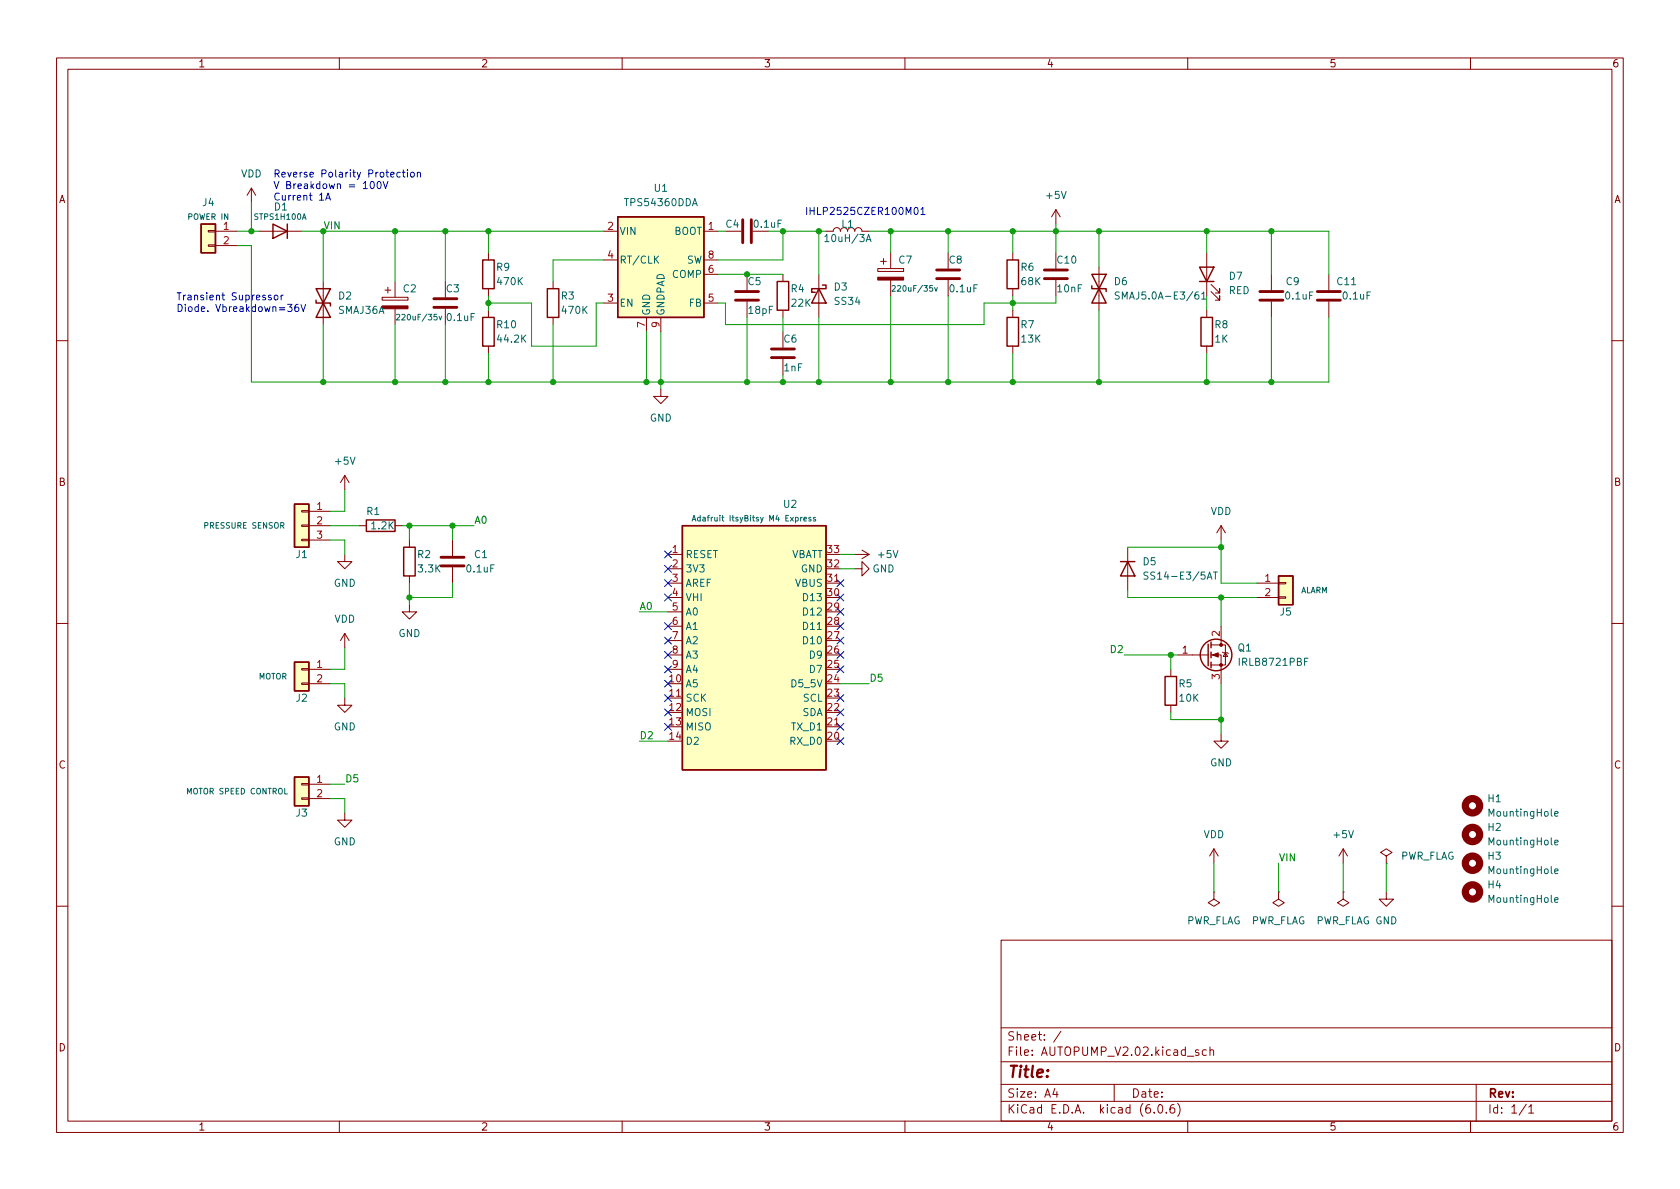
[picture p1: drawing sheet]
<svg xmlns="http://www.w3.org/2000/svg" width="297mm" height="210mm" viewBox="0 0 297 210" stroke-linecap="round" stroke-linejoin="round" font-family="sans-serif">
<g fill="none" stroke="#840000" stroke-width=".18">
<path d="M10 10.2h277v190.1h-277zM12 12.2h273v186.1h-273zM60 10.2v2M110 10.2v2M160 10.2v2M210 10.2v2M260 10.2v2M44.4 33.3l-.7 1.2M44.4 33.3v2.5M44.4 33.3l.8 1.2M186.7 37.1v2.5M186.7 37.1l-.8 1.2"/>
<path d="M186.7 37.1l.8 1.2M36.8 43.3h1.3v.3h-1.3zM36.8 40.8h1.3v.2h-1.3zM38.1 40.9h3.8M38.1 43.4h3.8M45.7 40.9h7.6M57.1 49.8v7.6M67.6 52.6h4.5v.5h-4.5zM68.1 51.3h1M68.6 50.8v1M69.8 49.8v2.8M69.8 54.6v2.8"/>
<path d="M78.7 49.8v2.8M78.7 54.6v2.8M86.4 44.7v1.3M86.4 51v1.3M86.4 54.9v1.2M97.8 49.8v1.2M97.8 56.1v1.3M106.7 40.9h2.5M106.7 53.6h2.5M106.7 46h2.5M114.3 56.1v2.6M116.8 56.1v2.6"/>
<path d="M124.5 40.9h2.5M124.5 53.6h2.5M124.5 46h2.5M124.5 48.5h2.5M132.1 48.5v2.8M132.1 53.3v2.8M138.4 48.5v1.3M138.4 54.9v1.2M138.4 58.7v2.8M144.8 48.5v7.6M147.3 40.9a.64 .64 0 0 1 .7-.6 .64 .64 0 0 1 .6 .6 .64 .64 0 0 1 .6-.6 .64 .64 0 0 1 .7 .6 .64 .64 0 0 1 .6-.6 .64 .64 0 0 1 .6 .6 .64 .64 0 0 1 .7-.6 .64 .64 0 0 1 .6 .6M155.2 47.5h4.6v.5h-4.6z"/>
<path d="M155.7 46.2h1M156.2 45.7v1M157.5 44.7v2.8M157.5 49.5v2.8M167.6 44.7v2.8M167.6 49.5v2.8M179.1 44.7v1.3M179.1 51v1.3M179.1 54.9v1.2M186.7 44.7v2.8M186.7 49.5v2.8M194.3 47.2v7.7"/>
<path d="M213.4 44.7v7.6M213.4 54.9v1.2M214.1 51.6l1.5 1.5v-.8v.8h-.7M214.1 50.3l1.5 1.5v-.8v.8h-.7M224.8 48.5v2.8M224.8 53.3v2.8M234.9 48.5v2.8M234.9 53.3v2.8M10 60.2h2M86.4 61.2v1.3M116.8 68.8v1.3h1.3l-1.3 1.3-1.2-1.3h1.2M138.4 63.5v2.8"/>
<path d="M179.1 61.2v1.3M213.4 61.2v1.3M285 60.2h2M53.3 95.4h1.3v.2h-1.3zM53.3 92.8h1.3v.3h-1.3zM53.3 90.3h1.3v.2h-1.3zM54.6 93h3.8M54.6 90.4h3.8M54.6 95.5h3.8M61 98v1.3h1.2l-1.2 1.3-1.3-1.3h1.3M61 84.1l-.8 1.2M61 84.1v2.5"/>
<path d="M61 84.1l.7 1.2M63.5 93h1.3M69.8 93h1.3M72.4 95.5v1.3M80 95.5v2.8M118.1 98h2.5M151.1 98h2.6M152.4 97.3l1.3 .7M153.7 98l-1.3 .8M199.4 96.8v7.6M215.9 93v2.5M215.9 93l-.8 1.2"/>
<path d="M215.9 93l.8 1.2M10 110.2h2M53.3 118.2h1.3v.3h-1.3zM54.6 118.4h3.8M61 112v2.5M61 112l-.8 1.3M61 112l.7 1.3M72.4 106.9v1.3h1.3l-1.3 1.3-1.3-1.3h1.3M72.4 101.8v1.3M80 100.3v2.8M118.1 118.4h2.5M118.1 115.8h2.5"/>
<path d="M118.1 103.1h2.5M118.1 105.7h2.5M118.1 100.6h2.5M118.1 108.2h2.5M118.1 110.7h2.5M118.1 113.3h2.5M146 103.1h2.6M151.1 100.6h1.3v-1.3l1.3 1.3-1.3 1.2v-1.2M207 118.4v1.2M208.3 115.8h5.3M214.1 115.8h1.8v5.1M214.1 114h2.6v3.6h-2.6"/>
<path d="M215.9 110.7v3.3M216.2 115.3l.1 .1h.7l.2 .2M216.7 115.4l.3 .7h-.7zM222.2 103.1h3.9M222.2 105.7h3.9M226.1 105.5h1.2v.3h-1.2zM226.1 103h1.2v.2h-1.2zM285 110.2h2M53.3 120.8h1.3v.2h-1.3zM53.3 138.6h1.3v.2h-1.3zM54.6 120.9h3.8M54.6 138.7h3.8"/>
<path d="M61 123.4v1.3h1.2l-1.2 1.3-1.3-1.3h1.3M118.1 123.4h2.5M146 128.5h2.6M207 124.7v1.3M215.9 129.8v1.3h1.3l-1.3 1.2-1.3-1.2h1.3M53.3 141.1h1.3v.2h-1.3zM54.6 141.2h3.8M61 143.8v1.2h1.2l-1.2 1.3-1.3-1.3h1.3M214.6 157.7v1.3l1 .6-1 .7-1-.7 1-.6M214.6 157.7h.1M214.6 150.1l-.7 1.3M214.6 150.1v2.5"/>
<path d="M214.6 150.1l.8 1.3M226.1 157.7v1.3l1 .6-1 .7-1.1-.7 1.1-.6M226.1 157.7h.1M237.5 157.7v1.3l1 .6-1 .7-1-.7 1-.6M237.5 157.7h.1M237.5 150.1l-.8 1.3M237.5 150.1v2.5M237.5 150.1l.8 1.3M245.1 157.7v1.3h1.3l-1.3 1.3-1.3-1.3h1.3M245.1 151.4l1-.7-1-.6-1 .6 1 .7v1.2M245.1 152.6h.1M10 160.2h2"/>
<path d="M177 166.3h108v32h-108zM285 160.2h2M60 198.3v2M110 198.3v2M160 198.3v2M177 194.8h108M177 191.8h108M177 187.8h108M177 181.8h108M186.5 192.5l-.4 1h1M186.9 193v1M187.6 182.4l-1.3 1.9"/>
<path d="M197 191.8v3M204.1 196.7v.1M204.9 195.4l.2-.1a.81 .81 0 0 1 .6 .7 .81 .81 0 0 1-.3 .8h-.2a.81 .81 0 0 1-.6-.6 .81 .81 0 0 1 .3-.8zM206.2 196.7v.1M207.6 195.3a.59 .59 0 0 0-.7 .7v.5l.1 .3h.4l.2-.1 .1-.5-.1-.2-.5-.1-.2 .3M208.2 195.1a1.72 1.72 0 0 1 0 2.3M210 198.3v2M211.9 185.7l-.3-.1-.2 .2v.3l.5 .1v.4h-.5M213.3 185.7l-.4-.1-.3 .3v.4l.1 .3h.6M213.9 185.8l.2-.2 .4 .1 .1 .9M213.9 185.1v1.5M260 198.3v2"/>
<path d="M261 191.8v6.5M269.9 195.3l-1.3 1.9M270.3 195.8l.4-.5v1.5M270.3 196.8h.9"/>
</g>
<g fill="none" stroke="#840000" stroke-width=".51">
<path d="M131.3 38.9v4M132.8 38.9v4M76.7 54.4h4.1M76.7 52.8h4.1M130 53.1h4.1M130 51.6h4.1M165.6 49.3h4.1M165.6 47.7h4.1M184.7 49.3h4M184.7 47.7h4M222.8 53.1h4M222.8 51.6h4"/>
<path d="M232.9 53.1h4.1M232.9 51.6h4.1M136.4 63.2h4.1M136.4 61.7h4.1M78 98.5h4M78 100.1h4"/>
</g>
<g fill="none" stroke="#840000" stroke-width=".25">
<path d="M35.6 39.6h2.5v5.1h-2.5zM48.3 39.6l2.5 1.3-2.5 1.3zM50.8 39.6v2.6M109.2 38.3h15.3v17.8h-15.3zM55.9 53.1v.5h2.5v.5M55.9 51l2.5 5.1h-2.5l2.5-5.1zM85.3 46h2.1v5h-2.1zM85.3 56.1h2.1v5.1h-2.1zM96.8 51h2v5.1h-2zM137.4 49.8h2v5.1h-2zM144.8 51l1.2 2.6h-2.5zM145.4 50.4h.6v.6h-2.5v.7h.6"/>
<path d="M178.1 46h2v5h-2zM178.1 56.1h2v5.1h-2zM193 50.5v.5h2.6v.6M193 48.5l2.6 5.1h-2.6l2.6-5.1zM212.1 47.2h2.5l-1.2 2.6zM212.1 49.8h2.5M212.3 56.1h2.1v5.1h-2.1zM52.1 89.1h2.5v7.7h-2.5zM64.8 91.9h5v2.1h-5zM71.4 96.8h2v5h-2zM120.6 93h25.4v43.1h-25.4zM198.1 99.3h2.6"/>
<path d="M199.4 99.3l1.3 2.5h-2.6zM52.1 117.1h2.5v5.1h-2.5zM206 119.6h2v5.1h-2zM213.6 113.9v3.8M214.1 113.5v1M214.1 115.3v1M214.1 117.1v1M226.1 101.8h2.5v5.1h-2.5zM52.1 137.4h2.5v5.1h-2.5z"/>
<circle cx="215" cy="115.8" r="2.79"/>
</g>
<g fill="none" stroke="#006464" stroke-width=".18">
<path d="M70.1 55.7l.4-.1 .2 .3-.6 .7h.6M77.6 55.9l.3 .7 .2-.7M115.9 45.8l.5 .7M116.4 45.3l-.7 .7M145.8 41.8l.4-.3v1.2M145.8 42.7h.8M153.2 42.7l.4-1.2 .4 1.2M153.3 42.4h.6M157.7 50.6l.4-.1 .2 .3-.6 .7h.6M165.3 50.8l.2 .7 .2-.7M197.9 51.7l-.5-.1-.2 .1v.4l.6 .2 .1 .4-.2 .2-.5-.1M212.5 52l.3-.4v1.3"/>
<path d="M212.5 52.9h.7M122.4 92.1l.3-1 .3 1M122.5 91.9h.4M142.1 91.8l.5-.1v-.2h-.3l-.2 .1 .1 .5h.4M143.4 91.5h-.3l-.1 .1v.2l.4 .1v.2h-.4M144.2 91.5h-.3l-.1 .1 .1 .2 .3 .1v.2h-.4M203 101.2h-.5l-.2 .1v.3l.6 .3 .1 .3-.3 .2h-.4M214.5 101.2h.8M214.9 101.2v1.2M231.3 116.4h-.6v1.3M274.9 143.9l.6-.1-.1-.3h-.3l-.2 .2v.6h.5M274.9 159.1l.6-.1-.1-.2-.3-.1-.2 .2v.6h.5"/>
<path d="M274.9 149l.6-.1-.1-.3h-.3l-.2 .1v.7h.5M274.9 154.1l.6-.2-.1-.2-.3-.1-.2 .2v.6h.5"/>
</g>
<g fill="#840000" stroke="#840000" stroke-width=".18">
<path d="M155.2 49h4.6v.5h-4.6z"/>
<path d="M67.6 54.1h4.5v.5h-4.5z"/>
<path d="M214.4 115.8l1-.4v.8z"/>
<circle cx="215.9" cy="117.6" r=".25"/>
<circle cx="215.9" cy="114" r=".25"/>
</g>
<g fill="#ffffc2" stroke="#ffffc2" stroke-width=".18">
<path d="M52.1 89.1h2.5v7.7h-2.5z"/>
<path d="M52.1 117.1h2.5v5.1h-2.5z"/>
<path d="M52.1 137.4h2.5v5.1h-2.5z"/>
<path d="M109.2 38.3h15.3v17.8h-15.3z"/>
<path d="M35.6 39.6h2.5v5.1h-2.5z"/>
<path d="M226.1 101.8h2.5v5.1h-2.5z"/>
<path d="M120.6 93h25.4v43.1h-25.4z"/>
</g>
<g fill="none" stroke="#840000" stroke-width="1.3">
<circle cx="260.4" cy="142.5" r="1.27"/>
<circle cx="260.4" cy="147.6" r="1.27"/>
<circle cx="260.4" cy="152.6" r="1.27"/>
<circle cx="260.4" cy="157.7" r="1.27"/>
</g>
<g fill="none" stroke="#0000c2" stroke-width=".18">
<path d="M57.6 35.4l.4-1.3 .4 1.3M57.7 35h.6M65.6 32.2l.2-.1a.68 .68 0 0 1 .4 .6 .68 .68 0 0 1-.4 .7l-.2-.2-.1-.3zM66.8 32.2l.2-.1a.68 .68 0 0 1 .4 .6 .68 .68 0 0 1-.4 .7l-.2-.2-.1-.3zM67.7 32.1l.5 1.3 .4-1.3M70.8 30.5h-.4l-.2 .2 .1 .5h.5M71.1 30.5h.5M71.3 30v1.1l.3 .2M72 30v.2M72 30.5v.8M72.7 30.5h.3l.3 .2v.4l-.3 .2-.3-.1-.1-.1zM73.8 30.6l.2-.1h.3v.8"/>
<path d="M73.8 30.5v.8M161.7 36.8l.2-.1a.68 .68 0 0 1 .5 .6 .68 .68 0 0 1-.5 .6l-.2-.1-.1-.3zM162.8 37l.4-.3v1.2M162.8 37.9h.7M47.9 52.3l-.3-.1-.1 .2v.2l.4 .1v.3h-.4M48.6 52.3l.3-.1 .3 .2v.4l-.3 .2h-.3l-.1-.2zM49.7 52.2v.8M50.1 52.2l-.4 .2M50.8 53.8h.8l-.4 .5 .4 .1v.6l-.2 .1-.6-.1M52.7 53.8l-.3 .1a.86 .86 0 0 0 0 1.2l.4-.1v-.5l-.2-.2h-.2l-.3 .2M53.2 53.8l.4 1.3 .5-1.3"/>
</g>
<g fill="none" stroke="#009600" stroke-width=".18">
<path d="M44.4 35.8v5.1M186.7 39.6v5.1M41.9 40.9h3.8M41.9 43.4h2.5v24.2h190.5v-11.5M53.3 40.9h53.4M57.1 40.9v8.9M57.1 57.4v10.2M69.8 40.9v8.9M69.8 57.4v10.2M78.7 40.9v8.9M78.7 57.4v10.2M86.4 53.6h7.6v7.6h11.4v-7.6h1.3"/>
<path d="M86.4 40.9v3.8M86.4 52.3v2.6M97.8 57.4v10.2M106.7 46h-8.9v3.8M114.3 58.7v8.9M116.8 58.7v10.1M127 48.5h11.4M127 40.9h1.3M132.1 56.1v11.5M138.4 56.1v2.6M144.8 40.9v7.6M144.8 56.1v11.5"/>
<path d="M146 40.9h-7.6v5.1h-11.4M153.7 40.9h81.2v7.6M157.5 40.9v3.8M157.5 52.3v15.3M167.6 40.9v3.8M167.6 52.3v15.3M179.1 40.9v3.8M179.1 52.3v2.6M186.7 52.3v1.3h-12.7v3.8h-45.7v-3.8h-1.3M194.3 40.9v6.3M194.3 54.9v12.7M213.4 40.9v3.8"/>
<path d="M213.4 52.3v2.6M224.8 40.9v7.6M224.8 56.1v11.5M86.4 62.5v5.1M138.4 66.3v1.3M179.1 62.5v5.1M213.4 62.5v5.1M58.4 95.5h2.6v2.5M58.4 93h5.1M61 86.6v3.8h-2.6M71.1 93h12.7M72.4 93v2.5"/>
<path d="M80 93v2.5M148.6 98h2.5M199.4 96.8h16.5M215.9 95.5v7.6h6.3M61 114.5v3.9h-2.6M72.4 103.1v3.8M80 103.1v2.6h-7.6M113 108.2h5.1M148.6 100.6h2.5M198.8 115.8h9.5M199.4 104.4v1.3h22.8M207 115.8v2.6"/>
<path d="M215.9 105.7v5M58.4 120.9h2.6v2.5M58.4 138.7h2.6M113 131.1h5.1M148.6 120.9h5.1M207 126v1.2h8.9M215.9 120.9v8.9M58.4 141.2h2.6v2.6M214.6 152.6v5.1M226.1 152.6v5.1M237.5 152.6v5.1M245.1 152.6v5.1"/>
</g>
<g fill="none" stroke="#000084" stroke-width=".18">
<path d="M117.5 97.4l1.2 1.2M117.5 100l1.2 1.2M118.7 97.4l-1.2 1.2M118.7 100l-1.2 1.2M117.5 117.7l1.2 1.3M117.5 115.2l1.2 1.2M117.5 102.5l1.2 1.2M117.5 105l1.2 1.3M117.5 112.7l1.2 1.2M117.5 110.1l1.2 1.2M118.7 117.7l-1.2 1.3M118.7 115.2l-1.2 1.2"/>
<path d="M118.7 102.5l-1.2 1.2M118.7 105l-1.2 1.3M118.7 112.7l-1.2 1.2M118.7 110.1l-1.2 1.2M148 102.5l1.2 1.2M148 105l1.2 1.3M148 107.6l1.2 1.2M148 110.1l1.2 1.2M148 112.7l1.2 1.2M148 115.2l1.2 1.2M148 117.7l1.2 1.3M149.2 102.5l-1.2 1.2"/>
<path d="M149.2 105l-1.2 1.3M149.2 107.6l-1.2 1.2M149.2 110.1l-1.2 1.2M149.2 112.7l-1.2 1.2M149.2 115.2l-1.2 1.2M149.2 117.7l-1.2 1.3M117.5 120.3l1.2 1.2M117.5 127.9l1.2 1.2M117.5 125.4l1.2 1.2M117.5 122.8l1.2 1.2M118.7 120.3l-1.2 1.2M118.7 127.9l-1.2 1.2"/>
<path d="M118.7 125.4l-1.2 1.2M118.7 122.8l-1.2 1.2M148 125.4l1.2 1.2M148 130.4l1.2 1.3M148 127.9l1.2 1.2M148 122.8l1.2 1.2M149.2 125.4l-1.2 1.2M149.2 130.4l-1.2 1.3M149.2 127.9l-1.2 1.2M149.2 122.8l-1.2 1.2"/>
</g>
<g fill="#009600" stroke="#009600" stroke-width=".18">
<circle cx="138.4" cy="40.9" r=".46"/>
<circle cx="144.8" cy="40.9" r=".46"/>
<circle cx="97.8" cy="67.6" r=".46"/>
<circle cx="86.4" cy="67.6" r=".46"/>
<circle cx="132.1" cy="67.6" r=".46"/>
<circle cx="114.3" cy="67.6" r=".46"/>
<circle cx="116.8" cy="67.6" r=".46"/>
<circle cx="138.4" cy="67.6" r=".46"/>
<circle cx="144.8" cy="67.6" r=".46"/>
<circle cx="132.1" cy="48.5" r=".46"/>
<circle cx="207" cy="115.8" r=".46"/>
<circle cx="215.9" cy="127.2" r=".46"/>
<circle cx="72.4" cy="93" r=".46"/>
<circle cx="72.4" cy="105.7" r=".46"/>
<circle cx="194.3" cy="40.9" r=".46"/>
<circle cx="186.7" cy="40.9" r=".46"/>
<circle cx="213.4" cy="40.9" r=".46"/>
<circle cx="167.6" cy="40.9" r=".46"/>
<circle cx="179.1" cy="40.9" r=".46"/>
<circle cx="179.1" cy="67.6" r=".46"/>
<circle cx="69.8" cy="40.9" r=".46"/>
<circle cx="78.7" cy="40.9" r=".46"/>
<circle cx="44.4" cy="40.9" r=".46"/>
<circle cx="86.4" cy="40.9" r=".46"/>
<circle cx="86.4" cy="53.6" r=".46"/>
<circle cx="57.1" cy="67.6" r=".46"/>
<circle cx="57.1" cy="40.9" r=".46"/>
<circle cx="224.8" cy="67.6" r=".46"/>
<circle cx="213.4" cy="67.6" r=".46"/>
<circle cx="194.3" cy="67.6" r=".46"/>
<circle cx="215.9" cy="96.8" r=".46"/>
<circle cx="215.9" cy="105.7" r=".46"/>
<circle cx="224.8" cy="40.9" r=".46"/>
<circle cx="80" cy="93" r=".46"/>
<circle cx="69.8" cy="67.6" r=".46"/>
<circle cx="78.7" cy="67.6" r=".46"/>
<circle cx="167.6" cy="67.6" r=".46"/>
<circle cx="179.1" cy="53.6" r=".46"/>
<circle cx="157.5" cy="40.9" r=".46"/>
<circle cx="157.5" cy="67.6" r=".46"/>
</g>
<text font-size="2.8" fill="#840000" x="178" y="190.6">Title:</text>
<g font-size="2.1" fill="#840000">
<text x="178" y="184">Sheet: /</text>
<text x="178" y="186.7">File: AUTOPUMP_V2.02.kicad_sch</text>
<text x="178" y="196.9">KiCad E.D.A. kicad (6.0.6)</text>
<text x="178" y="194.1">Size: A4</text>
<text x="200" y="194.1">Date:</text>
<text x="263" y="194.1">Rev:</text>
<text x="263" y="196.9">Id: 1/1</text>
</g>
<g font-size="1.8" fill="#840000">
<text x="35" y="11.9">1</text>
<text x="85" y="11.9">2</text>
<text x="135" y="11.9">3</text>
<text x="185" y="11.9">4</text>
<text x="235" y="11.9">5</text>
<text x="285" y="11.9">6</text>
<text x="10.3" y="35.9">A</text>
<text x="285.3" y="35.9">A</text>
<text x="10.3" y="85.9">B</text>
<text x="285.3" y="85.9">B</text>
<text x="10.3" y="135.9">C</text>
<text x="285.3" y="135.9">C</text>
<text x="10.3" y="185.9">D</text>
<text x="285.3" y="185.9">D</text>
<text x="35" y="199.9">1</text>
<text x="85" y="199.9">2</text>
<text x="135" y="199.9">3</text>
<text x="185" y="199.9">4</text>
<text x="235" y="199.9">5</text>
<text x="285" y="199.9">6</text>
</g>
<g font-size="1.8" fill="#006464">
<text x="42.6" y="31.4">VDD</text>
<text x="115.7" y="33.9">U1</text>
<text x="185.1" y="35.2">+5V</text>
<text x="35.8" y="36.4">J4</text>
<text x="48.5" y="37.2">D1</text>
<text x="109.5" y="41.5">VIN</text>
<text x="110.7" y="36.4">TPS54360DDA</text>
<text x="119.1" y="41.5">BOOT</text>
<text x="128.4" y="40.3">C4</text>
<text x="148.8" y="40.3">L1</text>
<text x="87.8" y="47.9">R9</text>
<text x="109.5" y="46.6">RT/CLK</text>
<text x="121.4" y="46.6">SW</text>
<text x="146.3" y="42.8">10uH/3A</text>
<text x="158.9" y="46.6">C7</text>
<text x="167.8" y="46.6">C8</text>
<text x="180.5" y="47.9">R6</text>
<text x="187" y="46.6">C10</text>
<text x="59.9" y="53">D2</text>
<text x="71.3" y="51.7">C2</text>
<text x="78.9" y="51.7">C3</text>
<text x="88" y="50.4">470K</text>
<text x="99.2" y="53">R3</text>
<text x="118.9" y="49.1">COMP</text>
<text x="132.3" y="50.4">C5</text>
<text x="139.9" y="51.7">R4</text>
<text x="147.5" y="51.4">D3</text>
<text x="147.7" y="53.9">SS34</text>
<text x="168" y="51.7">0.1uF</text>
<text x="180.6" y="50.4">68K</text>
<text x="187" y="51.7">10nF</text>
<text x="197" y="50.4">D6</text>
<text x="198.3" y="53">SMAJ5.0A-E3/61</text>
<text x="217.2" y="52">RED</text>
<text x="217.4" y="49.5">D7</text>
<text x="227.4" y="53">0.1uF</text>
<text x="227.4" y="50.4">C9</text>
<text x="236.5" y="50.4">C11</text>
<text x="237.5" y="53">0.1uF</text>
<text x="59.8" y="55.5">SMAJ36A</text>
<text x="79.1" y="56.8">0.1uF</text>
<text x="87.9" y="58">R10</text>
<text x="99.5" y="55.5">470K</text>
<text x="109.5" y="54.2">EN</text>
<text x="114.9" y="55.9" transform="rotate(-90 114.9 55.9)">GND</text>
<text x="117.5" y="55.9" transform="rotate(-90 117.5 55.9)">GNDPAD</text>
<text x="121.8" y="54.2">FB</text>
<text x="132.4" y="55.5">18pF</text>
<text x="140" y="54.2">22K</text>
<text x="180.5" y="58">R7</text>
<text x="214.8" y="58">R8</text>
<text x="88.1" y="60.6">44.2K</text>
<text x="138.6" y="60.6">C6</text>
<text x="138.7" y="65.7">1nF</text>
<text x="180.6" y="60.6">13K</text>
<text x="214.8" y="60.6">1K</text>
<text x="114.9" y="74.5">GND</text>
<text x="59.4" y="82.2">+5V</text>
<text x="138.6" y="89.8">U2</text>
<text x="64.9" y="91.1">R1</text>
<text x="65.8" y="93.6">1.2K</text>
<text x="214" y="91.1">VDD</text>
<text x="52.4" y="98.7">J1</text>
<text x="73.8" y="98.7">R2</text>
<text x="74" y="101.2">3.3K</text>
<text x="82.6" y="101.2">0.1uF</text>
<text x="83.9" y="98.7">C1</text>
<text x="121.2" y="98.7">RESET</text>
<text x="121.2" y="101.2">3V3</text>
<text x="139.6" y="98.7">VBATT</text>
<text x="141.6" y="101.2">GND</text>
<text x="154.2" y="101.2">GND</text>
<text x="155.4" y="98.7">+5V</text>
<text x="202.1" y="99.9">D5</text>
<text x="59" y="103.8">GND</text>
<text x="121.2" y="103.8">AREF</text>
<text x="121.2" y="106.3">VHI</text>
<text x="140.6" y="103.8">VBUS</text>
<text x="142.3" y="106.3">D13</text>
<text x="203.2" y="102.5">SS14-E3/5AT</text>
<text x="59.1" y="110.1">VDD</text>
<text x="70.4" y="112.6">GND</text>
<text x="121.2" y="108.8">A0</text>
<text x="121.2" y="111.4">A1</text>
<text x="121.2" y="113.9">A2</text>
<text x="142.3" y="113.9">D10</text>
<text x="142.3" y="111.4">D11</text>
<text x="142.3" y="108.8">D12</text>
<text x="226.3" y="108.8">J5</text>
<text x="121.2" y="116.5">A3</text>
<text x="121.2" y="119">A4</text>
<text x="143.3" y="119">D7</text>
<text x="143.3" y="116.5">D9</text>
<text x="218.9" y="115.2">Q1</text>
<text x="219.3" y="117.7">IRLB8721PBF</text>
<text x="52.4" y="124.1">J2</text>
<text x="121.2" y="121.5">A5</text>
<text x="121.2" y="124.1">SCK</text>
<text x="140.1" y="121.5">D5_5V</text>
<text x="142" y="124.1">SCL</text>
<text x="208.5" y="121.5">R5</text>
<text x="208.6" y="124.1">10K</text>
<text x="59" y="129.2">GND</text>
<text x="121.2" y="126.6">MOSI</text>
<text x="121.2" y="129.2">MISO</text>
<text x="121.2" y="131.7">D2</text>
<text x="139.8" y="131.7">RX_D0</text>
<text x="140" y="129.2">TX_D1</text>
<text x="141.8" y="126.6">SDA</text>
<text x="213.9" y="135.5">GND</text>
<text x="263.1" y="141.9">H1</text>
<text x="52.4" y="144.4">J3</text>
<text x="59" y="149.5">GND</text>
<text x="212.8" y="148.2">VDD</text>
<text x="235.9" y="148.2">+5V</text>
<text x="263.1" y="146.9">H2</text>
<text x="263.5" y="144.4">MountingHole</text>
<text x="263.5" y="149.5">MountingHole</text>
<text x="247.5" y="152">PWR_FLAG</text>
<text x="263.1" y="152">H3</text>
<text x="263.5" y="154.6">MountingHole</text>
<text x="263.1" y="157.1">H4</text>
<text x="263.5" y="159.6">MountingHole</text>
<text x="209.7" y="163.4">PWR_FLAG</text>
<text x="221.1" y="163.4">PWR_FLAG</text>
<text x="232.5" y="163.4">PWR_FLAG GND</text>
</g>
<g font-size="1.8" fill="#0000c2">
<text x="48.3" y="31.4">Reverse Polarity Protection</text>
<text x="48.3" y="33.4">V Breakdown = 100V</text>
<text x="48.3" y="35.5">Current 1A</text>
<text x="142.2" y="38">IHLP2525CZER100M01</text>
<text x="31.1" y="53.1">Transient Supressor</text>
<text x="31.1" y="55.1">Diode. Vbreakdown=36V</text>
</g>
<g font-size="1.8" fill="#a90000">
<text x="39.5" y="40.6">1</text>
<text x="107.5" y="40.6">2</text>
<text x="125.2" y="40.6">1</text>
<text x="39.5" y="43.2">2</text>
<text x="107.5" y="45.7">4</text>
<text x="125.2" y="45.7">8</text>
<text x="107.5" y="53.3">3</text>
<text x="125.2" y="53.3">5</text>
<text x="125.2" y="48.3">6</text>
<text x="114" y="57.9" transform="rotate(-90 114 57.9)">7</text>
<text x="116.6" y="57.9" transform="rotate(-90 116.6 57.9)">9</text>
<text x="56" y="90.2">1</text>
<text x="56" y="92.7">2</text>
<text x="56" y="95.2">3</text>
<text x="118.9" y="97.8">1</text>
<text x="118.9" y="100.3">2</text>
<text x="146.3" y="100.3">32</text>
<text x="146.3" y="97.8">33</text>
<text x="118.9" y="102.9">3</text>
<text x="118.9" y="105.4">4</text>
<text x="118.9" y="107.9">5</text>
<text x="146.3" y="107.9">29</text>
<text x="146.3" y="105.4">30</text>
<text x="146.3" y="102.9">31</text>
<text x="223.7" y="102.9">1</text>
<text x="223.7" y="105.4">2</text>
<text x="118.9" y="110.5">6</text>
<text x="118.9" y="113">7</text>
<text x="146.3" y="113">27</text>
<text x="146.3" y="110.5">28</text>
<text x="215.6" y="112.5" transform="rotate(-90 215.6 112.5)">2</text>
<text x="56" y="118.1">1</text>
<text x="118.9" y="115.6">8</text>
<text x="118.9" y="118.1">9</text>
<text x="146.3" y="118.1">25</text>
<text x="146.3" y="115.6">26</text>
<text x="209.1" y="115.6">1</text>
<text x="56" y="120.6">2</text>
<text x="118.4" y="120.6">10</text>
<text x="118.4" y="123.2">11</text>
<text x="118.4" y="125.7">12</text>
<text x="146.3" y="125.7">22</text>
<text x="146.3" y="123.2">23</text>
<text x="146.3" y="120.6">24</text>
<text x="215.6" y="120.1" transform="rotate(-90 215.6 120.1)">3</text>
<text x="118.4" y="128.3">13</text>
<text x="118.4" y="130.8">14</text>
<text x="146.3" y="130.8">20</text>
<text x="146.3" y="128.3">21</text>
<text x="56" y="138.4">1</text>
<text x="56" y="141">2</text>
</g>
<g font-size="1.8" fill="#004800">
<text x="57.1" y="40.5">VIN</text>
<text x="83.8" y="92.6">A0</text>
<text x="113" y="107.8">A0</text>
<text x="196.5" y="115.5">D2</text>
<text x="153.7" y="120.5">D5</text>
<text x="113" y="130.7">D2</text>
<text x="61" y="138.3">D5</text>
<text x="226.1" y="152.3">VIN</text>
</g>
<text font-size="1.8" fill="#009600" x="133.4" y="40.3">0.1uF</text>
<g font-size="1.4" fill="#006464">
<text x="33.3" y="38.8">POWER IN</text>
<text x="45.2" y="38.8">STPS1H100A</text>
<text x="158.3" y="51.5">220uF/35v</text>
<text x="70.7" y="56.6">220uF/35v</text>
<text x="36.2" y="93.5">PRESSURE SENSOR</text>
<text x="123.5" y="92.2">Adafruit ItsyBitsy M4 Express</text>
<text x="229.9" y="104.9">ALARM</text>
<text x="45.7" y="120.1">MOTOR</text>
<text x="33.1" y="140.4">MOTOR SPEED CONTROL</text>
</g>
</svg>
